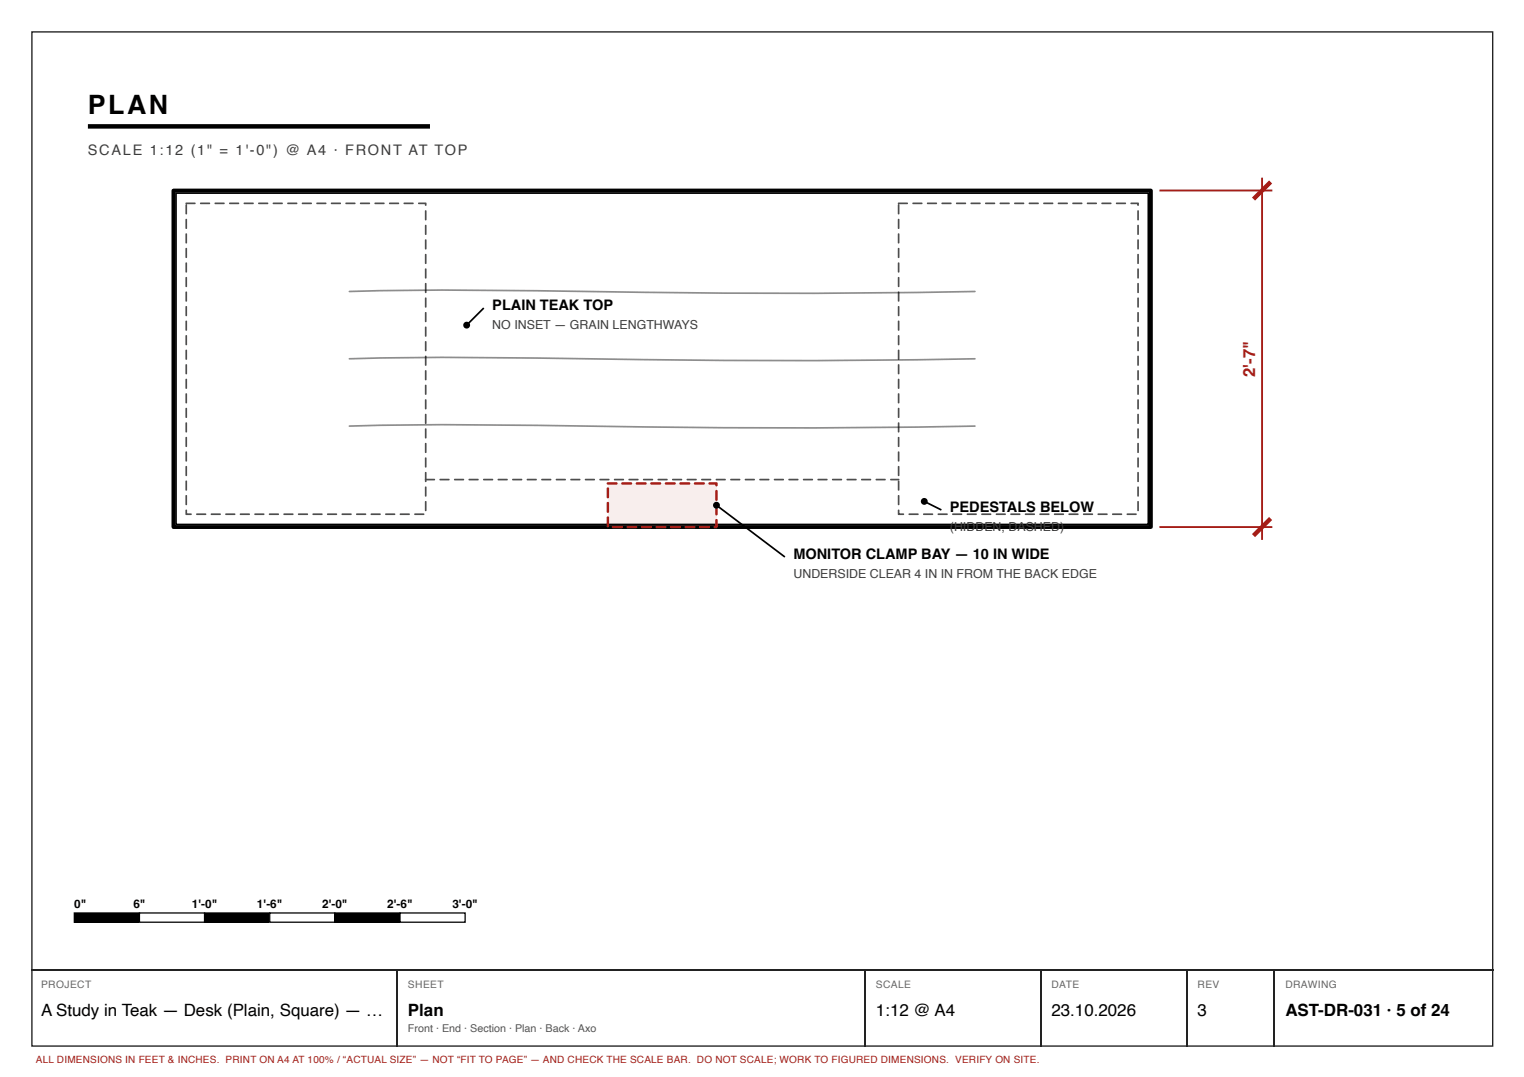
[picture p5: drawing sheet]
<svg xmlns="http://www.w3.org/2000/svg" width="297mm" height="210mm" viewBox="0 0 297 210" stroke-linecap="round" stroke-linejoin="round" font-family="sans-serif">
<path d="M6.2 6.2h284.7v197.7h-284.7z" fill="none" stroke="#222" stroke-width=".26"/>
<path d="M17.1 24.6h66.7" fill="none" stroke="#000" stroke-width=".87" stroke-linecap="butt"/>
<path d="M33.8 37.1h190.5v65.6h-190.5z" fill="none" stroke="#000" stroke-width=".75"/>
<path d="M34.3 37.6h189.5v64.6h-189.5zM68.1 56.8a1405.6 1405.6 0 0 1 60 .2l5.1 .1a1896.5 1896.5 0 0 0 56.8-.3M68.1 69.9a1405.6 1405.6 0 0 1 60 .2l5.1 .1a1896.5 1896.5 0 0 0 56.8-.3M68.1 83a1405.6 1405.6 0 0 1 60 .2l5.1 .1a1896.5 1896.5 0 0 0 56.8-.3" fill="none" stroke="#000" stroke-width=".33"/>
<g fill="#000">
<path d="M39 39.5h1.8a.17 .17 0 0 1 .2 .1 .17 .17 0 0 1-.2 .2h-1.7l-.1-.1zM41.8 39.5h1.8a.17 .17 0 0 1 .2 .1 .17 .17 0 0 1-.2 .2h-1.6l-.2-.1zM44.7 39.5h1.8a.17 .17 0 0 1 .1 .1 .17 .17 0 0 1-.1 .2h-1.7l-.2-.1zM47.5 39.5h1.8a.17 .17 0 0 1 .2 .1 .17 .17 0 0 1-.2 .2h-1.7l-.1-.1zM50.3 39.5h1.8a.17 .17 0 0 1 .2 .1 .17 .17 0 0 1-.2 .2h-1.6l-.2-.1zM53.2 39.5h1.8a.17 .17 0 0 1 .1 .1 .17 .17 0 0 1-.1 .2h-1.7l-.2-.1zM56 39.5h1.8a.17 .17 0 0 1 .2 .1 .17 .17 0 0 1-.2 .2h-1.7l-.1-.1zM58.8 39.5h1.8a.17 .17 0 0 1 .2 .1 .17 .17 0 0 1-.2 .2h-1.6l-.2-.1zM61.7 39.5h1.8a.17 .17 0 0 1 .1 .1 .17 .17 0 0 1-.1 .2h-1.7l-.2-.1zM64.5 39.5h1.8a.17 .17 0 0 1 .2 .1 .17 .17 0 0 1-.2 .2h-1.7l-.1-.1zM67.3 39.5h1.8a.17 .17 0 0 1 .2 .1 .17 .17 0 0 1-.2 .2h-1.6l-.2-.1zM70.2 39.5h1.8a.17 .17 0 0 1 .1 .1 .17 .17 0 0 1-.1 .2h-1.7l-.2-.1zM73 39.5h1.8a.17 .17 0 0 1 .2 .1 .17 .17 0 0 1-.2 .2h-1.7l-.1-.1zM75.8 39.5h1.8a.17 .17 0 0 1 .2 .1 .17 .17 0 0 1-.2 .2h-1.6l-.2-.1zM78.7 39.5h1.8a.17 .17 0 0 1 .1 .1 .17 .17 0 0 1-.1 .2h-1.7l-.2-.1zM81.5 39.5h1.5l.1 .5a.17 .17 0 0 1-.1 .1 .17 .17 0 0 1-.2-.1v-.4h.2v.2h-1.4l-.1-.1zM82.8 41h.2l.1 .1v1.7a.17 .17 0 0 1-.1 .2 .17 .17 0 0 1-.2-.2zM82.8 43.8h.2l.1 .2v1.6a.17 .17 0 0 1-.1 .2 .17 .17 0 0 1-.2-.2zM82.8 46.7l.2-.1 .1 .2v1.7a.17 .17 0 0 1-.1 .1 .17 .17 0 0 1-.2-.1zM82.8 49.5h.2l.1 .1v1.7a.17 .17 0 0 1-.1 .2 .17 .17 0 0 1-.2-.2zM82.8 52.3h.2l.1 .2v1.6a.17 .17 0 0 1-.1 .2 .17 .17 0 0 1-.2-.2zM82.8 55.2l.2-.1 .1 .2v1.7a.17 .17 0 0 1-.1 .1 .17 .17 0 0 1-.2-.1zM82.8 58h.2l.1 .1v1.7a.17 .17 0 0 1-.1 .2 .17 .17 0 0 1-.2-.2zM82.8 60.8h.2l.1 .2v1.6a.17 .17 0 0 1-.1 .2 .17 .17 0 0 1-.2-.2zM82.8 63.7l.2-.1 .1 .2v1.7a.17 .17 0 0 1-.1 .1 .17 .17 0 0 1-.2-.1zM82.8 66.5h.2l.1 .1v1.7a.17 .17 0 0 1-.1 .2 .17 .17 0 0 1-.2-.2zM82.8 69.3h.2l.1 .2v1.6a.17 .17 0 0 1-.1 .2 .17 .17 0 0 1-.2-.2zM82.8 72.2l.2-.1 .1 .2v1.7a.17 .17 0 0 1-.1 .1 .17 .17 0 0 1-.2-.1zM82.8 75h.2l.1 .1v1.7a.17 .17 0 0 1-.1 .2 .17 .17 0 0 1-.2-.2zM82.8 77.8h.2l.1 .2v1.6a.17 .17 0 0 1-.1 .2 .17 .17 0 0 1-.2-.2zM82.8 80.7l.2-.1 .1 .2v1.7a.17 .17 0 0 1-.1 .1 .17 .17 0 0 1-.2-.1zM82.8 83.5h.2l.1 .1v1.7a.17 .17 0 0 1-.1 .2 .17 .17 0 0 1-.2-.2zM82.8 86.3h.2l.1 .2v1.6a.17 .17 0 0 1-.1 .2 .17 .17 0 0 1-.2-.2zM82.8 89.2l.2-.1 .1 .2v1.7a.17 .17 0 0 1-.1 .1 .17 .17 0 0 1-.2-.1zM82.8 92h.2l.1 .1v1.7a.17 .17 0 0 1-.1 .2 .17 .17 0 0 1-.2-.2zM82.8 94.8h.2l.1 .2v1.6a.17 .17 0 0 1-.1 .2 .17 .17 0 0 1-.2-.2zM82.8 97.7l.2-.1 .1 .2v1.7a.17 .17 0 0 1-.1 .1 .17 .17 0 0 1-.2-.1zM80.8 100.1l1.7-.1a.17 .17 0 0 1 .2 .2 .17 .17 0 0 1-.2 .2h-1.6l-.2-.1zM77.9 100.1l1.8-.1a.17 .17 0 0 1 .2 .2 .17 .17 0 0 1-.2 .2h-1.7l-.1-.1zM75.1 100.1l1.8-.1a.17 .17 0 0 1 .1 .2 .17 .17 0 0 1-.1 .2h-1.7l-.1-.1zM72.3 100.1l1.7-.1a.17 .17 0 0 1 .2 .2 .17 .17 0 0 1-.2 .2h-1.6l-.2-.1zM69.4 100.1l1.8-.1a.17 .17 0 0 1 .2 .2 .17 .17 0 0 1-.2 .2h-1.7l-.1-.1zM66.6 100.1l1.8-.1a.17 .17 0 0 1 .1 .2 .17 .17 0 0 1-.1 .2h-1.7l-.1-.1zM63.8 100.1l1.7-.1a.17 .17 0 0 1 .2 .2 .17 .17 0 0 1-.2 .2h-1.6l-.2-.1zM60.9 100.1l1.8-.1a.17 .17 0 0 1 .2 .2 .17 .17 0 0 1-.2 .2h-1.7l-.1-.1zM58.1 100.1l1.8-.1a.17 .17 0 0 1 .1 .2 .17 .17 0 0 1-.1 .2h-1.7l-.1-.1zM55.3 100.1l1.7-.1a.17 .17 0 0 1 .2 .2 .17 .17 0 0 1-.2 .2h-1.6l-.2-.1zM52.4 100.1l1.8-.1a.17 .17 0 0 1 .2 .2 .17 .17 0 0 1-.2 .2h-1.7l-.1-.1zM49.6 100.1l1.8-.1a.17 .17 0 0 1 .1 .2 .17 .17 0 0 1-.1 .2h-1.7l-.1-.1zM46.8 100.1l1.7-.1a.17 .17 0 0 1 .2 .2 .17 .17 0 0 1-.2 .2h-1.6l-.2-.1zM43.9 100.1l1.8-.1a.17 .17 0 0 1 .2 .2 .17 .17 0 0 1-.2 .2h-1.7l-.1-.1zM41.1 100.1l1.8-.1a.17 .17 0 0 1 .1 .2 .17 .17 0 0 1-.1 .2h-1.7l-.1-.1zM38.3 100.1l1.7-.1a.17 .17 0 0 1 .2 .2 .17 .17 0 0 1-.2 .2h-1.6l-.2-.1zM36.2 99.3h.2l.1 .2v.7h-.2v-.2h.9a.17 .17 0 0 1 .2 .2 .17 .17 0 0 1-.2 .2l-1-.1zM36.2 96.5h.2l.1 .1v1.7a.17 .17 0 0 1-.2 .2 .17 .17 0 0 1-.2-.2zM36.2 93.7l.2-.1 .1 .2v1.7a.17 .17 0 0 1-.2 .1 .17 .17 0 0 1-.2-.1zM36.2 90.8h.2l.1 .2v1.6a.17 .17 0 0 1-.2 .2 .17 .17 0 0 1-.2-.2zM36.2 88h.2l.1 .1v1.7a.17 .17 0 0 1-.2 .2 .17 .17 0 0 1-.2-.2zM36.2 85.2l.2-.1 .1 .2v1.7a.17 .17 0 0 1-.2 .1 .17 .17 0 0 1-.2-.1zM36.2 82.3h.2l.1 .2v1.6a.17 .17 0 0 1-.2 .2 .17 .17 0 0 1-.2-.2zM36.2 79.5h.2l.1 .1v1.7a.17 .17 0 0 1-.2 .2 .17 .17 0 0 1-.2-.2zM36.2 76.7l.2-.1 .1 .2v1.7a.17 .17 0 0 1-.2 .1 .17 .17 0 0 1-.2-.1zM36.2 73.8h.2l.1 .2v1.6a.17 .17 0 0 1-.2 .2 .17 .17 0 0 1-.2-.2zM36.2 71h.2l.1 .1v1.7a.17 .17 0 0 1-.2 .2 .17 .17 0 0 1-.2-.2zM36.2 68.2l.2-.1 .1 .2v1.7a.17 .17 0 0 1-.2 .1 .17 .17 0 0 1-.2-.1zM36.2 65.3h.2l.1 .2v1.6a.17 .17 0 0 1-.2 .2 .17 .17 0 0 1-.2-.2zM36.2 62.5h.2l.1 .1v1.7a.17 .17 0 0 1-.2 .2 .17 .17 0 0 1-.2-.2zM36.2 59.7l.2-.1 .1 .2v1.7a.17 .17 0 0 1-.2 .1 .17 .17 0 0 1-.2-.1zM36.2 56.8h.2l.1 .2v1.6a.17 .17 0 0 1-.2 .2 .17 .17 0 0 1-.2-.2zM36.2 54h.2l.1 .1v1.7a.17 .17 0 0 1-.2 .2 .17 .17 0 0 1-.2-.2zM36.2 51.2l.2-.1 .1 .2v1.7a.17 .17 0 0 1-.2 .1 .17 .17 0 0 1-.2-.1zM36.2 48.3h.2l.1 .2v1.6a.17 .17 0 0 1-.2 .2 .17 .17 0 0 1-.2-.2zM36.2 45.5h.2l.1 .1v1.7a.17 .17 0 0 1-.2 .2 .17 .17 0 0 1-.2-.2zM36.2 42.7l.2-.1 .1 .2v1.7a.17 .17 0 0 1-.2 .1 .17 .17 0 0 1-.2-.1zM36.2 39.8h.2l.1 .2v1.6a.17 .17 0 0 1-.2 .2 .17 .17 0 0 1-.2-.2zM36.2 39.5h1.8a.17 .17 0 0 1 .1 .1 .17 .17 0 0 1-.1 .2h-1.7l-.2-.1z"/>
<path d="M177.8 39.5h1.8a.17 .17 0 0 1 .2 .1 .17 .17 0 0 1-.2 .2h-1.6l-.2-.1zM180.7 39.5h1.8a.17 .17 0 0 1 .1 .1 .17 .17 0 0 1-.1 .2h-1.7l-.2-.1zM183.5 39.5h1.8a.17 .17 0 0 1 .2 .1 .17 .17 0 0 1-.2 .2h-1.7l-.1-.1zM186.3 39.5h1.8a.17 .17 0 0 1 .2 .1 .17 .17 0 0 1-.2 .2h-1.6l-.2-.1zM189.2 39.5h1.8a.17 .17 0 0 1 .1 .1 .17 .17 0 0 1-.1 .2h-1.7l-.2-.1zM192 39.5h1.8a.17 .17 0 0 1 .2 .1 .17 .17 0 0 1-.2 .2h-1.7l-.1-.1zM194.8 39.5h1.8a.17 .17 0 0 1 .2 .1 .17 .17 0 0 1-.2 .2h-1.6l-.2-.1zM197.7 39.5h1.8a.17 .17 0 0 1 .1 .1 .17 .17 0 0 1-.1 .2h-1.7l-.2-.1zM200.5 39.5h1.8a.17 .17 0 0 1 .2 .1 .17 .17 0 0 1-.2 .2h-1.7l-.1-.1zM203.3 39.5h1.8a.17 .17 0 0 1 .2 .1 .17 .17 0 0 1-.2 .2h-1.6l-.2-.1zM206.2 39.5h1.8a.17 .17 0 0 1 .1 .1 .17 .17 0 0 1-.1 .2h-1.7l-.2-.1zM209 39.5h1.8a.17 .17 0 0 1 .2 .1 .17 .17 0 0 1-.2 .2h-1.7l-.1-.1zM211.8 39.5h1.8a.17 .17 0 0 1 .2 .1 .17 .17 0 0 1-.2 .2h-1.6l-.2-.1zM214.7 39.5h1.8a.17 .17 0 0 1 .1 .1 .17 .17 0 0 1-.1 .2h-1.7l-.2-.1zM217.5 39.5h1.8a.17 .17 0 0 1 .2 .1 .17 .17 0 0 1-.2 .2h-1.7l-.1-.1zM220.3 39.5h1.6l.1 .5a.17 .17 0 0 1-.2 .1 .17 .17 0 0 1-.2-.1v-.4h.2v.2h-1.3l-.2-.1zM221.7 41h.2l.1 .1v1.7a.17 .17 0 0 1-.2 .2 .17 .17 0 0 1-.2-.2zM221.7 43.8h.2l.1 .2v1.6a.17 .17 0 0 1-.2 .2 .17 .17 0 0 1-.2-.2zM221.7 46.7l.2-.1 .1 .2v1.7a.17 .17 0 0 1-.2 .1 .17 .17 0 0 1-.2-.1zM221.7 49.5h.2l.1 .1v1.7a.17 .17 0 0 1-.2 .2 .17 .17 0 0 1-.2-.2zM221.7 52.3h.2l.1 .2v1.6a.17 .17 0 0 1-.2 .2 .17 .17 0 0 1-.2-.2zM221.7 55.2l.2-.1 .1 .2v1.7a.17 .17 0 0 1-.2 .1 .17 .17 0 0 1-.2-.1zM221.7 58h.2l.1 .1v1.7a.17 .17 0 0 1-.2 .2 .17 .17 0 0 1-.2-.2zM221.7 60.8h.2l.1 .2v1.6a.17 .17 0 0 1-.2 .2 .17 .17 0 0 1-.2-.2zM221.7 63.7l.2-.1 .1 .2v1.7a.17 .17 0 0 1-.2 .1 .17 .17 0 0 1-.2-.1zM221.7 66.5h.2l.1 .1v1.7a.17 .17 0 0 1-.2 .2 .17 .17 0 0 1-.2-.2zM221.7 69.3h.2l.1 .2v1.6a.17 .17 0 0 1-.2 .2 .17 .17 0 0 1-.2-.2zM221.7 72.2l.2-.1 .1 .2v1.7a.17 .17 0 0 1-.2 .1 .17 .17 0 0 1-.2-.1zM221.7 75h.2l.1 .1v1.7a.17 .17 0 0 1-.2 .2 .17 .17 0 0 1-.2-.2zM221.7 77.8h.2l.1 .2v1.6a.17 .17 0 0 1-.2 .2 .17 .17 0 0 1-.2-.2zM221.7 80.7l.2-.1 .1 .2v1.7a.17 .17 0 0 1-.2 .1 .17 .17 0 0 1-.2-.1zM221.7 83.5h.2l.1 .1v1.7a.17 .17 0 0 1-.2 .2 .17 .17 0 0 1-.2-.2zM221.7 86.3h.2l.1 .2v1.6a.17 .17 0 0 1-.2 .2 .17 .17 0 0 1-.2-.2zM221.7 89.2l.2-.1 .1 .2v1.7a.17 .17 0 0 1-.2 .1 .17 .17 0 0 1-.2-.1zM221.7 92h.2l.1 .1v1.7a.17 .17 0 0 1-.2 .2 .17 .17 0 0 1-.2-.2zM221.7 94.8h.2l.1 .2v1.6a.17 .17 0 0 1-.2 .2 .17 .17 0 0 1-.2-.2zM221.7 97.7l.2-.1 .1 .2v1.7a.17 .17 0 0 1-.2 .1 .17 .17 0 0 1-.2-.1zM219.6 100.1l1.8-.1a.17 .17 0 0 1 .1 .2 .17 .17 0 0 1-.1 .2h-1.7l-.1-.1zM216.8 100.1l1.7-.1a.17 .17 0 0 1 .2 .2 .17 .17 0 0 1-.2 .2h-1.6l-.2-.1zM213.9 100.1l1.8-.1a.17 .17 0 0 1 .2 .2 .17 .17 0 0 1-.2 .2h-1.7l-.1-.1zM211.1 100.1l1.8-.1a.17 .17 0 0 1 .1 .2 .17 .17 0 0 1-.1 .2h-1.7l-.1-.1zM208.3 100.1l1.7-.1a.17 .17 0 0 1 .2 .2 .17 .17 0 0 1-.2 .2h-1.6l-.2-.1zM205.4 100.1l1.8-.1a.17 .17 0 0 1 .2 .2 .17 .17 0 0 1-.2 .2h-1.7l-.1-.1zM202.6 100.1l1.8-.1a.17 .17 0 0 1 .1 .2 .17 .17 0 0 1-.1 .2h-1.7l-.1-.1zM199.8 100.1l1.7-.1a.17 .17 0 0 1 .2 .2 .17 .17 0 0 1-.2 .2h-1.6l-.2-.1zM196.9 100.1l1.8-.1a.17 .17 0 0 1 .2 .2 .17 .17 0 0 1-.2 .2h-1.7l-.1-.1zM194.1 100.1l1.8-.1a.17 .17 0 0 1 .1 .2 .17 .17 0 0 1-.1 .2h-1.7l-.1-.1zM191.3 100.1l1.7-.1a.17 .17 0 0 1 .2 .2 .17 .17 0 0 1-.2 .2h-1.6l-.2-.1zM188.4 100.1l1.8-.1a.17 .17 0 0 1 .2 .2 .17 .17 0 0 1-.2 .2h-1.7l-.1-.1zM185.6 100.1l1.8-.1a.17 .17 0 0 1 .1 .2 .17 .17 0 0 1-.1 .2h-1.7l-.1-.1zM182.8 100.1l1.7-.1a.17 .17 0 0 1 .2 .2 .17 .17 0 0 1-.2 .2h-1.6l-.2-.1zM179.9 100.1l1.8-.1a.17 .17 0 0 1 .2 .2 .17 .17 0 0 1-.2 .2h-1.7l-.1-.1zM177.1 100.1l1.8-.1a.17 .17 0 0 1 .1 .2 .17 .17 0 0 1-.1 .2h-1.7l-.1-.1zM175 99.3h.2l.1 .2v.7h-.2v-.2h.9a.17 .17 0 0 1 .2 .2 .17 .17 0 0 1-.2 .2l-1-.1zM175 96.5h.2l.1 .1v1.7a.17 .17 0 0 1-.2 .2 .17 .17 0 0 1-.1-.2zM175 93.7l.2-.1 .1 .2v1.7a.17 .17 0 0 1-.2 .1 .17 .17 0 0 1-.1-.1zM175 90.8h.2l.1 .2v1.6a.17 .17 0 0 1-.2 .2 .17 .17 0 0 1-.1-.2zM175 88h.2l.1 .1v1.7a.17 .17 0 0 1-.2 .2 .17 .17 0 0 1-.1-.2zM175 85.2l.2-.1 .1 .2v1.7a.17 .17 0 0 1-.2 .1 .17 .17 0 0 1-.1-.1zM175 82.3h.2l.1 .2v1.6a.17 .17 0 0 1-.2 .2 .17 .17 0 0 1-.1-.2zM175 79.5h.2l.1 .1v1.7a.17 .17 0 0 1-.2 .2 .17 .17 0 0 1-.1-.2zM175 76.7l.2-.1 .1 .2v1.7a.17 .17 0 0 1-.2 .1 .17 .17 0 0 1-.1-.1zM175 73.8h.2l.1 .2v1.6a.17 .17 0 0 1-.2 .2 .17 .17 0 0 1-.1-.2zM175 71h.2l.1 .1v1.7a.17 .17 0 0 1-.2 .2 .17 .17 0 0 1-.1-.2zM175 68.2l.2-.1 .1 .2v1.7a.17 .17 0 0 1-.2 .1 .17 .17 0 0 1-.1-.1zM175 65.3h.2l.1 .2v1.6a.17 .17 0 0 1-.2 .2 .17 .17 0 0 1-.1-.2zM175 62.5h.2l.1 .1v1.7a.17 .17 0 0 1-.2 .2 .17 .17 0 0 1-.1-.2zM175 59.7l.2-.1 .1 .2v1.7a.17 .17 0 0 1-.2 .1 .17 .17 0 0 1-.1-.1zM175 56.8h.2l.1 .2v1.6a.17 .17 0 0 1-.2 .2 .17 .17 0 0 1-.1-.2zM175 54h.2l.1 .1v1.7a.17 .17 0 0 1-.2 .2 .17 .17 0 0 1-.1-.2zM175 51.2l.2-.1 .1 .2v1.7a.17 .17 0 0 1-.2 .1 .17 .17 0 0 1-.1-.1zM175 48.3h.2l.1 .2v1.6a.17 .17 0 0 1-.2 .2 .17 .17 0 0 1-.1-.2zM175 45.5h.2l.1 .1v1.7a.17 .17 0 0 1-.2 .2 .17 .17 0 0 1-.1-.2zM175 42.7l.2-.1 .1 .2v1.7a.17 .17 0 0 1-.2 .1 .17 .17 0 0 1-.1-.1zM175 39.8h.2l.1 .2v1.6a.17 .17 0 0 1-.2 .2 .17 .17 0 0 1-.1-.2zM175 39.5h1.8a.17 .17 0 0 1 .2 .1 .17 .17 0 0 1-.2 .2h-1.7l-.1-.1z"/>
<path d="M82.8 93.3h1.8a.17 .17 0 0 1 .2 .2 .17 .17 0 0 1-.2 .1h-1.6l-.2-.1zM85.7 93.3h1.8a.17 .17 0 0 1 .1 .2 .17 .17 0 0 1-.1 .1h-1.7l-.2-.1zM88.5 93.3h1.8a.17 .17 0 0 1 .2 .2 .17 .17 0 0 1-.2 .1h-1.7l-.1-.1zM91.3 93.3h1.8a.17 .17 0 0 1 .2 .2 .17 .17 0 0 1-.2 .1h-1.6l-.2-.1zM94.2 93.3h1.8a.17 .17 0 0 1 .1 .2 .17 .17 0 0 1-.1 .1h-1.7l-.2-.1zM97 93.3h1.8a.17 .17 0 0 1 .2 .2 .17 .17 0 0 1-.2 .1h-1.7l-.1-.1zM99.8 93.3h1.8a.17 .17 0 0 1 .2 .2 .17 .17 0 0 1-.2 .1h-1.6l-.2-.1zM102.7 93.3h1.8a.17 .17 0 0 1 .1 .2 .17 .17 0 0 1-.1 .1h-1.7l-.2-.1zM105.5 93.3h1.8a.17 .17 0 0 1 .2 .2 .17 .17 0 0 1-.2 .1h-1.7l-.1-.1zM108.3 93.3h1.8a.17 .17 0 0 1 .2 .2 .17 .17 0 0 1-.2 .1h-1.6l-.2-.1zM111.2 93.3h1.8a.17 .17 0 0 1 .1 .2 .17 .17 0 0 1-.1 .1h-1.7l-.2-.1zM114 93.3h1.8a.17 .17 0 0 1 .2 .2 .17 .17 0 0 1-.2 .1h-1.7l-.1-.1zM116.8 93.3h1.8a.17 .17 0 0 1 .2 .2 .17 .17 0 0 1-.2 .1h-1.6l-.2-.1zM119.7 93.3h1.8a.17 .17 0 0 1 .1 .2 .17 .17 0 0 1-.1 .1h-1.7l-.2-.1zM122.5 93.3h1.8a.17 .17 0 0 1 .2 .2 .17 .17 0 0 1-.2 .1h-1.7l-.1-.1zM125.3 93.3h1.8a.17 .17 0 0 1 .2 .2 .17 .17 0 0 1-.2 .1h-1.6l-.2-.1zM128.2 93.3h1.8a.17 .17 0 0 1 .1 .2 .17 .17 0 0 1-.1 .1h-1.7l-.2-.1zM131 93.3h1.8a.17 .17 0 0 1 .2 .2 .17 .17 0 0 1-.2 .1h-1.7l-.1-.1zM133.8 93.3h1.8a.17 .17 0 0 1 .2 .2 .17 .17 0 0 1-.2 .1h-1.6l-.2-.1zM136.7 93.3h1.8a.17 .17 0 0 1 .1 .2 .17 .17 0 0 1-.1 .1h-1.7l-.2-.1zM139.5 93.3h1.8a.17 .17 0 0 1 .2 .2 .17 .17 0 0 1-.2 .1h-1.7l-.1-.1zM142.3 93.3h1.8a.17 .17 0 0 1 .2 .2 .17 .17 0 0 1-.2 .1h-1.6l-.2-.1zM145.2 93.3h1.8a.17 .17 0 0 1 .1 .2 .17 .17 0 0 1-.1 .1h-1.7l-.2-.1zM148 93.3h1.8a.17 .17 0 0 1 .2 .2 .17 .17 0 0 1-.2 .1h-1.7l-.1-.1zM150.8 93.3h1.8a.17 .17 0 0 1 .2 .2 .17 .17 0 0 1-.2 .1h-1.6l-.2-.1zM153.7 93.3h1.8a.17 .17 0 0 1 .1 .2 .17 .17 0 0 1-.1 .1h-1.7l-.2-.1zM156.5 93.3h1.8a.17 .17 0 0 1 .2 .2 .17 .17 0 0 1-.2 .1h-1.7l-.1-.1zM159.3 93.3h1.8a.17 .17 0 0 1 .2 .2 .17 .17 0 0 1-.2 .1h-1.6l-.2-.1zM162.2 93.3h1.8a.17 .17 0 0 1 .1 .2 .17 .17 0 0 1-.1 .1h-1.7l-.2-.1zM165 93.3h1.8a.17 .17 0 0 1 .2 .2 .17 .17 0 0 1-.2 .1h-1.7l-.1-.1zM167.8 93.3h1.8a.17 .17 0 0 1 .2 .2 .17 .17 0 0 1-.2 .1h-1.6l-.2-.1zM170.7 93.3h1.8a.17 .17 0 0 1 .1 .2 .17 .17 0 0 1-.1 .1h-1.7l-.2-.1zM173.5 93.3h1.6a.17 .17 0 0 1 .2 .2 .17 .17 0 0 1-.2 .1h-1.5l-.1-.1z"/>
</g>
<path d="M121.1 94h1.9a.24 .24 0 0 1 .2 .2 .24 .24 0 0 1-.2 .3l-1.8-.1-.1-.1zM124 94h1.8a.24 .24 0 0 1 .2 .2 .24 .24 0 0 1-.2 .3l-1.8-.1-.1-.1zM126.8 94h1.8a.24 .24 0 0 1 .3 .2 .24 .24 0 0 1-.3 .3l-1.7-.1-.2-.1zM129.6 94h1.9a.24 .24 0 0 1 .2 .2 .24 .24 0 0 1-.2 .3l-1.8-.1-.1-.1zM132.5 94h1.8a.24 .24 0 0 1 .2 .2 .24 .24 0 0 1-.2 .3l-1.8-.1-.1-.1zM135.3 94h1.8a.24 .24 0 0 1 .3 .2 .24 .24 0 0 1-.3 .3l-1.7-.1-.2-.1zM138.1 94h1.6l.2 .5a.24 .24 0 0 1-.3 .3 .24 .24 0 0 1-.2-.3v-.3h.2v.3h-1.3l-.2-.2zM139.5 95.5h.2l.2 .1v1.8a.24 .24 0 0 1-.3 .2 .24 .24 0 0 1-.2-.2zM139.5 98.4l.2-.1 .2 .2v1.7a.24 .24 0 0 1-.3 .3 .24 .24 0 0 1-.2-.3zM139.5 101.2h.2l.2 .1v1.4l-.2 .2-.4 .1a.24 .24 0 0 1-.2-.3 .24 .24 0 0 1 .2-.2h.3v.2h-.2zM136.3 102.5h1.8a.24 .24 0 0 1 .3 .2 .24 .24 0 0 1-.3 .3l-1.7-.1-.2-.1zM133.5 102.5h1.8a.24 .24 0 0 1 .2 .2 .24 .24 0 0 1-.2 .3l-1.8-.1-.1-.1zM130.6 102.5h1.9a.24 .24 0 0 1 .2 .2 .24 .24 0 0 1-.2 .3l-1.8-.1-.1-.1zM127.8 102.5h1.8a.24 .24 0 0 1 .3 .2 .24 .24 0 0 1-.3 .3l-1.7-.1-.2-.1zM125 102.5h1.8a.24 .24 0 0 1 .2 .2 .24 .24 0 0 1-.2 .3l-1.8-.1-.1-.1zM122.1 102.5h1.9a.24 .24 0 0 1 .2 .2 .24 .24 0 0 1-.2 .3l-1.8-.1-.1-.1zM119.3 102.5h1.8a.24 .24 0 0 1 .3 .2 .24 .24 0 0 1-.3 .3l-1.7-.1-.2-.1zM118.3 100.7h.3l.1 .1v1.7a.24 .24 0 0 1-.2 .3 .24 .24 0 0 1-.3-.3zM118.3 97.9l.3-.1 .1 .2v1.7a.24 .24 0 0 1-.2 .3 .24 .24 0 0 1-.3-.3zM118.3 95h.3l.1 .1v1.8a.24 .24 0 0 1-.2 .2 .24 .24 0 0 1-.3-.2zM118.3 94h1.8a.24 .24 0 0 1 .3 .2 .24 .24 0 0 1-.3 .3l-1.7-.1-.2-.1z" fill="#a51d17"/>
<path d="M226 37.1h22M246 34.6v70.6M226 102.7h22" fill="none" stroke="#a51d17" stroke-width=".37"/>
<path d="M247.6 35.5l-3.3 3.3M247.6 101l-3.3 3.4" fill="none" stroke="#a51d17" stroke-width=".85" stroke-linecap="butt"/>
<path d="M94.3 60l-3.4 3.4M139.6 98.5l13.4 10M180.1 97.7l3.4 1.7" fill="none" stroke="#000" stroke-width=".33"/>
<g fill="#000">
<path d="M14.5 177.9h12.7v1.8h-12.7z"/>
<circle cx="90.9" cy="63.4" r=".67"/>
<circle cx="139.6" cy="98.5" r=".67"/>
<circle cx="180.1" cy="97.7" r=".67"/>
</g>
<path d="M14.5 177.9h12.7v1.8h-12.7z" fill="none" stroke="#000" stroke-width=".25"/>
<path d="M27.2 177.9h12.7v1.8h-12.7z" fill="#fff"/>
<path d="M27.2 177.9h12.7v1.8h-12.7zM39.9 177.9h12.7v1.8h-12.7z" fill="none" stroke="#000" stroke-width=".25"/>
<path d="M39.9 177.9h12.7v1.8h-12.7z" fill="#000"/>
<path d="M52.6 177.9h12.7v1.8h-12.7z" fill="#fff"/>
<path d="M52.6 177.9h12.7v1.8h-12.7zM65.3 177.9h12.7v1.8h-12.7z" fill="none" stroke="#000" stroke-width=".25"/>
<path d="M65.3 177.9h12.7v1.8h-12.7z" fill="#000"/>
<path d="M78 177.9h12.6v1.8h-12.6z" fill="#fff"/>
<path d="M78 177.9h12.6v1.8h-12.6z" fill="none" stroke="#000" stroke-width=".25"/>
<path d="M6.1 189h284.9M77.4 189.2v14.8M168.7 189.2v14.8M202.8 189.2v14.8M231.4 189.2v14.8M248.3 189.2v14.8" fill="none" stroke="#222" stroke-width=".26"/>
<text font-size="5.2" x="17.1" y="22.1">PLAN</text>
<text font-size="3.3" fill="#a51d17" x="244.6" y="73.4" transform="rotate(-90 244.6 73.4)">2'-7&quot;</text>
<g font-size="3.3">
<text x="8" y="197.9">A Study in Teak — Desk (Plain, Square) — …</text>
<text x="79.5" y="197.9">Plan</text>
<text x="170.7" y="197.9">1:12 @ A4</text>
<text x="204.9" y="197.9">23.10.2026</text>
<text x="233.4" y="197.9">3</text>
<text x="250.5" y="197.9">AST-DR-031 · 5 of 24</text>
</g>
<text font-size="2.8" fill="#3d3d3d" x="17.1" y="30.1">SCALE 1:12 (1&quot; = 1'-0&quot;) @ A4 · FRONT AT TOP</text>
<g font-size="2.8">
<text x="95.9" y="60.4">PLAIN TEAK TOP</text>
<text x="185.1" y="99.7">PEDESTALS BELOW</text>
<text x="154.6" y="108.9">MONITOR CLAMP BAY — 10 IN WIDE</text>
</g>
<g font-size="2.4" fill="#3d3d3d">
<text x="95.9" y="64.2">NO INSET — GRAIN LENGTHWAYS</text>
<text x="185.1" y="103.5">(HIDDEN, DASHED)</text>
<text x="154.6" y="112.7">UNDERSIDE CLEAR 4 IN IN FROM THE BACK EDGE</text>
</g>
<g font-size="2.3">
<text x="14.5" y="176.9">0&quot;</text>
<text x="26" y="176.9">6&quot;</text>
<text x="37.4" y="176.9">1'-0&quot;</text>
<text x="50.1" y="176.9">1'-6&quot;</text>
<text x="62.8" y="176.9">2'-0&quot;</text>
<text x="75.5" y="176.9">2'-6&quot;</text>
<text x="88.2" y="176.9">3'-0&quot;</text>
</g>
<text font-size="2.1" fill="#555" x="79.5" y="201.1">Front · End · Section · Plan · Back · Axo</text>
<g font-size="2" fill="#666">
<text x="8" y="192.6">PROJECT</text>
<text x="79.5" y="192.6">SHEET</text>
<text x="170.7" y="192.6">SCALE</text>
<text x="204.9" y="192.6">DATE</text>
<text x="233.4" y="192.6">REV</text>
<text x="250.5" y="192.6">DRAWING</text>
</g>
<text font-size="1.9" fill="#a51d17" x="7" y="207.2">ALL DIMENSIONS IN FEET &amp; INCHES. PRINT ON A4 AT 100% / “ACTUAL SIZE” — NOT “FIT TO PAGE” — AND CHECK THE SCALE BAR. DO NOT SCALE; WORK TO FIGURED DIMENSIONS. VERIFY ON SITE.</text>
</svg>
